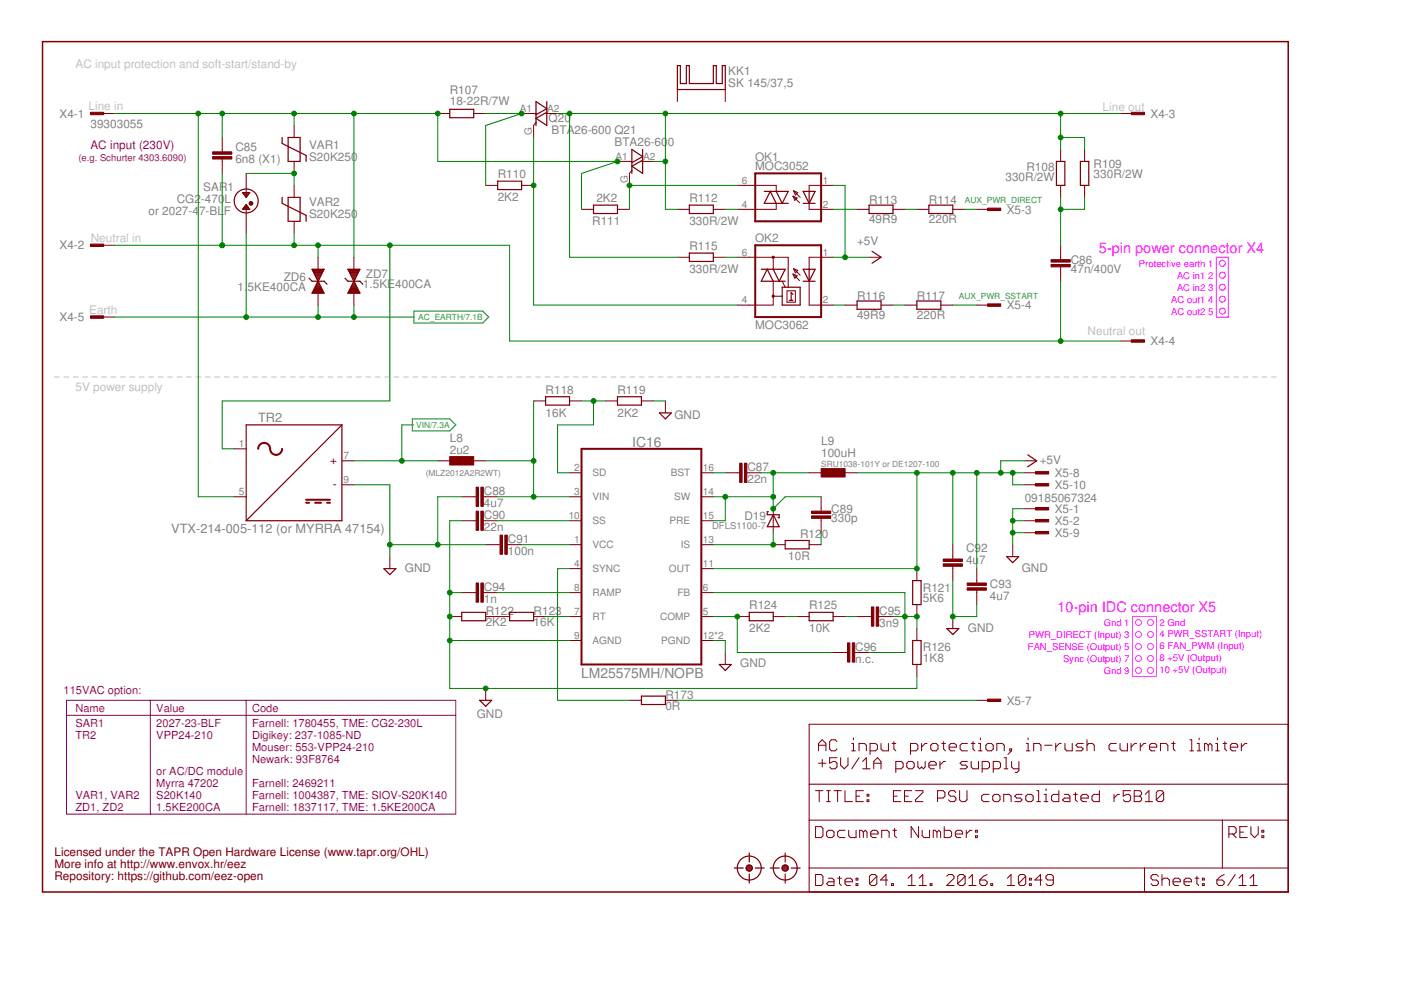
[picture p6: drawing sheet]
<svg xmlns="http://www.w3.org/2000/svg" width="297mm" height="210mm" viewBox="0 0 297 210" stroke-linecap="round" stroke-linejoin="round" font-family="sans-serif">
<g fill="none" stroke="#c0c0c0" stroke-width=".21">
<path d="M11.6 79.9h1M13.5 79.9h1.1M15.6 79.9h1M17.5 79.9h1.1M19.6 79.9h1M21.5 79.9h1.1M23.6 79.9h1M25.5 79.9h1.1M27.6 79.9h1M29.5 79.9h1.1M31.6 79.9h1M33.5 79.9h1.1"/>
<path d="M35.6 79.9h1M37.5 79.9h1.1M39.6 79.9h1M41.6 79.9h1M43.6 79.9h1M45.6 79.9h1M47.6 79.9h1M49.6 79.9h1M51.6 79.9h1M53.6 79.9h1M55.6 79.9h1M57.6 79.9h1"/>
<path d="M59.6 79.9h1M61.6 79.9h1M63.6 79.9h1M65.6 79.9h1M67.6 79.9h1M69.6 79.9h1M71.6 79.9h1M73.6 79.9h1M75.6 79.9h1M77.6 79.9h1M79.6 79.9h1M81.6 79.9h1"/>
<path d="M83.6 79.9h1M85.6 79.9h1M87.6 79.9h1M89.6 79.9h1M91.6 79.9h1M93.6 79.9h1M95.6 79.9h1M97.6 79.9h1M99.6 79.9h1M101.6 79.9h1M103.6 79.9h1M105.6 79.9h1"/>
<path d="M107.6 79.9h1M109.6 79.9h1M111.6 79.9h1M113.6 79.9h1M115.6 79.9h1M117.6 79.9h1M119.6 79.9h1M121.6 79.9h1M123.6 79.9h1M125.6 79.9h1M127.6 79.9h1M129.6 79.9h1"/>
<path d="M131.6 79.9h1M133.6 79.9h1M135.6 79.9h1M137.6 79.9h1M139.6 79.9h1M141.6 79.9h1M143.6 79.9h1M145.6 79.9h1M147.6 79.9h1M149.6 79.9h1M151.6 79.9h1M153.6 79.9h1"/>
<path d="M155.6 79.9h1M157.6 79.9h1M159.6 79.9h1M161.6 79.9h1M163.6 79.9h1M165.6 79.9h1M167.6 79.9h1M169.6 79.9h1M171.6 79.9h1M173.6 79.9h1M175.6 79.9h1M177.6 79.9h1"/>
<path d="M179.6 79.9h1M181.6 79.9h1M183.6 79.9h1M185.6 79.9h1M187.6 79.9h1M189.6 79.9h1M191.6 79.9h1M193.6 79.9h1M195.6 79.9h1M197.6 79.9h1M199.6 79.9h1M201.6 79.9h1"/>
<path d="M203.6 79.9h1M205.6 79.9h1M207.6 79.9h1M209.6 79.9h1M211.6 79.9h1M213.6 79.9h1M215.6 79.9h1M217.6 79.9h1M219.6 79.9h1M221.6 79.9h1M223.6 79.9h1M225.6 79.9h1"/>
<path d="M227.6 79.9h1M229.6 79.9h1M231.6 79.9h1M233.6 79.9h1M235.6 79.9h1M237.6 79.9h1M239.6 79.9h1M241.6 79.9h1M243.6 79.9h1M245.6 79.9h1M247.6 79.9h1M249.6 79.9h1"/>
<path d="M251.6 79.9h1M253.6 79.9h1M255.6 79.9h1M257.6 79.9h1M259.6 79.9h1M261.6 79.9h1M263.6 79.9h1M265.6 79.9h1M267.6 79.9h1M269.6 79.9h1"/>
</g>
<g fill="none" stroke="#800000" stroke-width=".21">
<path d="M143.6 19v2.5M153.8 19v2.5M21.7 24.1h2.6M47.1 29.1v3.1M47.1 33.7v3.1M52.2 36.8v5M62.4 26.6v2.5M62.4 34.2v2.6M62.4 39.3v2.5M92.8 24.1h2.6M100.4 24.1h2.6M103 39.3h2.5"/>
<path d="M110.6 24.1h3M110.6 39.3h2.5M113.6 26l-.5 .6v2.5M115.7 24.1h2.5M130.9 34.2h3.1M134 36.1l-.5 .7v2.5M136 34.2h2.5M156.3 39.3h8.3v1.3M176.6 39.3h-5v1.3M224.9 31.7v2.5M224.9 39.3v2.5M230 31.7v2.5"/>
<path d="M230 39.3v2.5M237.6 24.1h2.5M21.7 52h2.6M52.2 44.4v5.1M62.4 46.9v2.6M67.4 54.5v2.6M75 54.5v2.6M123.3 44.4h2.5M130.9 44.4h2.6M143.6 54.5h2.6M143.6 44.4h2.6M151.2 54.5h2.6"/>
<path d="M151.2 44.4h2.6M156.3 54.5h10.8v6.4M163.9 54.5v2.6M163.9 59.6v5.1h-7.6M164.6 43.1v1.3h-8.3M165.8 59.6l.7 1.3M168.1 41.6l1.4 1.4M168.1 41.6l.9 .4-.5 .5zM168.1 58.1l1.4 1.4M168.1 58.1l.9 .4-.5 .5zM168.3 40.4l.8 .4-.5 .5zM168.3 40.4l1.4 1.4"/>
<path d="M168.3 57l.8 .3-.5 .5zM168.3 57l1.4 1.4M171.6 43.1v1.3h5M171.6 59.6v5.1h5M176.6 54.5h-5v2.6M181.7 44.4h2.6M184.3 54.5h2.5M189.3 44.4h2.6M194.4 44.4h2.5M202 44.4h2.6M207.1 44.4h2.5M224.9 52v3.1"/>
<path d="M224.9 56.6v3M21.7 67.2h2.6M67.4 62.2v2.5M75 62.2v2.5M163.9 62.8h1.9M166.9 61.7h1.7v2.4h-1.7zM179.2 64.7h2.5M186.8 64.7h2.5M191.9 64.7h2.5M199.5 64.7h2.5M207.1 64.7h2.5M237.6 72.3h2.5"/>
<path d="M49.7 95.2h2.5M72.5 97.7h2.5M92.8 97.7h2.6M100.4 97.7h2.6M113.1 85h2.6M120.8 85h2.5M128.4 85h2.5M136 85h2.5M141.1 85v2.5M217.3 97.7h2.5M49.7 105.3h2.5M72.5 102.8h2.5"/>
<path d="M82.7 118v2.6M97.9 110.4h3M97.9 105.3h3M102.5 110.4h3M102.5 105.3h3M103 115.5h3M107.5 115.5h3.1M120.8 100.2h2.5M120.8 115.5h2.5M120.8 110.4h2.5M120.8 105.3h2.5M148.7 100.2h2.5"/>
<path d="M148.7 115.5h2.5M148.7 110.4h2.5M148.7 105.3h2.5M153.8 100.2h3M158.3 100.2h3.1M163.9 115.5h2.6M163.9 107.9v5M171.6 100.2h2.5M171.6 115.5h2.5M174.1 105.3v3.1M174.1 109.9v3M179.2 100.2h2.5"/>
<path d="M202 115.5v3M214.7 115.5v2.5M217.3 100.2h2.5M217.3 110.4h2.5M217.3 107.9h2.5M217.3 112.9h2.5M217.3 102.8h2.5M95.4 130.7h2.5M97.9 125.6h3M102.5 125.6h3M103 130.7h5.1M113.1 130.7h2.6"/>
<path d="M120.8 125.6h2.5M120.8 130.7h2.5M120.8 120.6h2.5M120.8 135.8h2.5M148.7 125.6h2.5M148.7 130.7h2.5M148.7 120.6h2.5M148.7 135.8h2.5M153.8 138.3v2.6M156.3 130.7h2.6M163.9 130.7h2.6M169 130.7h2.6"/>
<path d="M176.6 130.7h2.6M176.6 138.3h3.1M181.2 138.3h3.1M181.7 130.7h3.1M186.3 130.7h3M194.4 120.6v2.5M194.4 128.2v2.5M194.4 133.3v2.5M202 120.1v3M202 130.7v2.6M207.1 120.6v3M207.1 125.1v3.1"/>
<path d="M103 146v2.5M133.5 148.5h2.5M141.1 148.5h2.5M171.6 153.6h101.5v35.5h-101.5zM173.5 159.2v-1.6l.8-.8 .8 .8v1.6M173.5 158h1.6M177.5 157.2l-.4-.4h-.8l-.4 .4v1.6l.4 .4h.8l.4-.4M180.6 159.2h.8M180.6 157.6h.4v1.6M181 156.5v.3M182.1 159.2v-1.6h1.2l.4 .4v1.2M184.5 159.2h1.1l.4-.4v-.8l-.4-.4h-1.1v2.4"/>
<path d="M186.8 157.6v1.2l.4 .4h1.2v-1.6M189.1 157.6h.8M189.5 157.2v1.6l.4 .4M193 159.2h1.2l.4-.4v-.8l-.4-.4h-1.2v2.4M194.4 140.9v2.5M195.4 157.6v1.6M196.6 157.6h-.4l-.8 .8M197.3 158l.4-.4h.8l.4 .4v.8l-.4 .4h-.8l-.4-.4zM199.7 157.6h.7M200.1 157.2v1.6l.3 .4M201.2 158.4h1.6v-.4l-.4-.4h-.8l-.4 .4v.8l.4 .4h.8M205.1 157.6h-1.1l-.4 .4v.8l.4 .4h1.1"/>
<path d="M205.9 157.6h.8M206.3 157.2v1.6l.4 .4M207.1 148.5h2.5M207.5 159.2h.7M207.5 157.6h.4v1.6M207.9 156.5v.3M209 158l.4-.4h.8l.4 .4v.8l-.4 .4h-.8l-.4-.4zM211.3 159.2v-1.6h1.2l.4 .4v1.2M214.1 158.8h.4v.4h-.4zM214.5 159.2l-.8 .8M217.6 159.2h.8M217.6 157.6h.4v1.6"/>
<path d="M218 156.5v.3M219.2 159.2v-1.6h1.1l.4 .4v1.2M221.5 158h1.6M223.8 157.6v1.6M225 157.6h-.4l-.8 .8M225.8 157.6v1.2l.4 .4h1.1v-1.6M229.7 157.6h-1.2l-.4 .4 .4 .4h.8l.4 .4-.4 .4h-1.2M230.5 158l.3-.4h.8l.4 .4v1.2M230.5 156.8v2.4M236.7 157.6h-1.2l-.4 .4v.8l.4 .4h1.2M237.5 157.6v1.2l.4 .4h1.1v-1.6M239.8 157.6v1.6"/>
<path d="M241 157.6h-.4l-.8 .8M241.8 157.6v1.6M242.9 157.6h-.4l-.7 .8M243.7 158.4h1.6v-.4l-.4-.4h-.8l-.4 .4v.8l.4 .4h.8M246 159.2v-1.6h1.2l.4 .4v1.2M248.4 157.6h.8M248.8 157.2v1.6l.4 .4M252.3 156.8h.4v2.4M252.3 159.2h.8M253.8 159.2h.8M253.8 157.6h.4v1.6M254.2 156.5v.3"/>
<path d="M256.2 158l-.4-.4h-.4v1.6M256.2 158v1.2M256.2 158l.4-.4 .4 .4v1.2M257.7 159.2h.8M257.7 157.6h.4v1.6M258.1 156.5v.3M259.3 157.6h.8M259.7 157.2v1.6l.4 .4M260.9 158.4h1.5v-.4l-.4-.4h-.8l-.3 .4v.8l.3 .4h.8M263.2 157.6v1.6M264.4 157.6h-.4l-.8 .8M171.6 173.9h101.5"/>
<path d="M171.6 166.3h101.5M172.9 175.3h1.2l.4 .3v1.6l-.4 .4h-1.2zM172.9 167.6h1.6M173.5 161.8h1.6M173.7 167.6v2.4M174.3 161v1.6M175.3 176.4l.3-.4h.8l.4 .4v.8l-.4 .4h-.8l-.3-.4zM175.3 167.6h.7M175.3 170h.7M175.6 167.6v2.4M176.8 167.6h1.6M177.5 160.7h-1.6v1.1l.8-.4h.4l.4 .4v.8l-.4 .4h-.8l-.4-.4"/>
<path d="M177.6 167.6v2.4M178.2 160.7v1.5l.8 .8 .8-.8v-1.5M179.2 167.6v2.4h1.5M179.2 176h-1.2l-.4 .4v.8l.4 .4h1.2M179.9 176v1.2l.4 .4h1.2v-1.6M181.5 168.8h.8M182.1 160.7l-1.5 2.3M182.9 161.4l.8-.7v2.3M182.9 163h1.6M183 167.6h-1.5v2.4h1.5M183 176.4l-.3-.4h-.4v1.6M183 176.4l.5-.4 .3 .4v1.2"/>
<path d="M183 176.4v1.2M183.8 169.6h.4v.4h-.4zM183.8 168.4h.4v.4h-.4zM184.6 176.8h1.6v-.4l-.4-.4h-.8l-.4 .4v.8l.4 .4h.8M185.3 163v-1.6l.7-.7 .8 .7v1.6M185.3 161.8h1.5M186.9 177.6v-1.6h1.2l.4 .4v1.2M189.3 176h.8M189.4 168.8h.8M189.7 175.6v1.6l.4 .4M189.9 163h1.2l.4-.4v-.8l-.4-.4h-1.2v2.4M191 167.6h-1.6v2.4h1.6"/>
<path d="M191.8 168.8h.8M192.3 161.8l.4-.4h.7l.4 .4v.8l-.4 .4h-.7l-.4-.4zM193.3 167.6h-1.5v2.4h1.5M194.1 167.6h1.6v.4l-1.6 1.6v.4h1.6M194.6 161.4v1.2l.4 .4 .4-.4 .4 .4 .4-.4v-1.2M194.8 175.3v2.3l-1.6-2.3v2.3M195.5 176v1.2l.4 .4h1.2v-1.6M196.9 162.2h1.6v-.4l-.4-.4h-.8l-.4 .4v.8l.4 .4h.8M198.6 176.4l-.4-.4h-.3v1.6M198.6 176.4v1.2M198.6 176.4l.4-.4 .4 .4v1.2M198.8 169.2h1.1l.4-.4v-.8l-.4-.4h-1.1v2.4"/>
<path d="M199.3 161.4v1.6M200.2 175.3v2.3h1.2l.4-.4v-.8l-.4-.4h-1.2M200.4 161.4h-.3l-.8 .8M202.5 176.8h1.6v-.4l-.4-.4h-.8l-.4 .4v.8l.4 .4h.8M202.7 168l-.4-.4h-.8l-.4 .4v.4l.4 .4h.8l.4 .4v.4l-.4 .4h-.8l-.4-.4M203.5 167.6v2l.4 .4h.7l.4-.4v-2M204.9 176v1.6M205.1 161.4h-1.1l-.4 .4 .4 .4h.7l.4 .4-.4 .4h-1.1M205.9 161.4v1.2l.4 .4h1.2v-1.6M206.1 176h-.4l-.8 .8M206.8 177.2h.4v.4h-.4zM206.8 176h.4v.4h-.4z"/>
<path d="M208.2 163h1.2l.4-.4v-.8l-.4-.4h-1.2v2.4M209.7 168.4h-1.2l-.4 .4v.8l.4 .4h1.2M210.5 168.8l.4-.4h.7l.4 .4v.8l-.4 .4h-.7l-.4-.4zM210.6 163h1.2l.3-.4v-.8l-.3-.4h-1.2v2.4M212.8 170v-1.6h1.2l.4 .4v1.2M212.9 160.7h.4v2.3M212.9 163h.8M214.5 161.4v1.2l.4 .4h1.1M216 161.4v2l-.4 .4h-.3M216.7 168.4h-1.2l-.3 .4 .3 .4h.8l.4 .4-.4 .4h-1.1M217.5 168.8l.4-.4h.8l.4 .4v.8l-.4 .4h-.8l-.4-.4zM219.8 167.6h.4v2.4"/>
<path d="M219.8 170h.8M221.4 170h.8M221.4 168.4h.4v1.6M221.8 167.3v.3M224.5 167.6v2.4h-1.2l-.4-.4v-.8l.4-.4h1.2M225.7 168.4h.8l.3 .4v1.2h-1.1l-.4-.4 .4-.4h1.1M227.6 168.4h.8M228 168v1.6l.4 .4M229.2 169.2h1.5v-.4l-.3-.4h-.8l-.4 .4v.8l.4 .4h.8M233.1 167.6v2.4h-1.2l-.4-.4v-.8l.4-.4h1.2M236.2 168.4v1.6M237.4 168.4h-.4l-.8 .8"/>
<path d="M239.7 167.6h-1.6v1.2l.8-.4h.4l.4 .4v.8l-.4 .4h-.8l-.4-.4M240.5 167.6h1.2l.3 .4v.4l-.3 .4 .3 .4v.4l-.3 .4h-1.2zM240.5 168.8h1.2M242.8 170h1.6M242.8 168.4l.8-.8v2.4M246.7 168l-.4-.4h-.7l-.4 .4v1.6M246.7 168v1.6l-.4 .4h-.7l-.4-.4M246.7 168l-1.5 1.6M259.2 173.9v10.1M260.5 176.8h1.2l.4-.4v-.8l-.4-.3h-1.2v2.3M261.3 176.8l.8 .8M262.9 176.4h.8"/>
<path d="M264.4 175.3h-1.5v2.3h1.5M265.2 175.3v1.5l.8 .8 .8-.8v-1.5M267.5 177.2h.4v.4h-.4zM267.5 176h.4v.4h-.4zM171.6 184h101.5M172.9 185.4h1.2l.4 .4v1.6l-.4 .3h-1.2zM175.6 186.2h.8l.4 .4v1.1h-1.2l-.3-.3 .3-.4h1.2M177.6 186.2h.8M178 185.8v1.6l.4 .3M179.2 187h1.5v-.4l-.4-.4h-.8l-.3 .4v.8l.3 .3h.8M181.5 187.4h.4v.3h-.4zM181.5 186.2h.4v.4h-.4z"/>
<path d="M185.9 185.8v1.6l-.4 .3h-.8l-.4-.3M185.9 185.8l-.4-.4h-.8l-.4 .4v1.6M185.9 185.8l-1.6 1.6M188.2 186.6h-1.5l1.2-1.2v2.3M189 187.4h.4v.3h-.4zM192.5 187.7h1.6M192.5 186.2l.8-.8v2.3M194.9 187.7h1.5M194.9 186.2l.7-.8v2.3M197.2 187.4h.4v.3h-.4zM200.7 185.8l.4-.4h.8l.4 .4v.4l-1.6 1.5h1.6M204.6 185.8v1.6l-.4 .3h-.7l-.4-.3"/>
<path d="M204.6 185.8l-.4-.4h-.7l-.4 .4v1.6M204.6 185.8l-1.5 1.6M205.4 187.7h1.5M205.4 186.2l.8-.8v2.3M207.7 186.6h1.2l.4 .4v.4l-.4 .3h-.8l-.4-.3zM209.3 185.4l-.8 .4-.8 .8M210.1 187.4h.4v.3h-.4zM213.6 187.7h1.5M213.6 186.2l.8-.8v2.3M217.5 185.8l-.4-.4h-.8l-.4 .4v1.6M217.5 185.8v1.6l-.4 .3h-.8l-.4-.3M217.5 185.8l-1.6 1.6"/>
<path d="M218.2 187.4h.5v.3h-.5zM218.2 186.2h.5v.4h-.5zM221 186.6h-1.6l1.2-1.2v2.3M223.3 186.6h-1.2l-.3-.4v-.4l.3-.4h.8l.4 .4v1.6l-.4 .3h-.8l-.3-.3M242.7 184v5.1M245.6 185.8l-.4-.4h-.8l-.4 .4v.4l.4 .4h.8l.4 .4v.4l-.4 .3h-.8l-.4-.3M246.4 186.6l.4-.4h.7l.4 .4v1.1M246.4 185.4v2.3M248.7 187h1.6v-.4l-.4-.4h-.8l-.4 .4v.8l.4 .3h.8M251 187h1.6v-.4l-.4-.4h-.8l-.4 .4v.8l.4 .3h.8M253.4 186.2h.8M253.8 185.8v1.6l.4 .3"/>
<path d="M254.9 187.4h.4v.3h-.4zM254.9 186.2h.4v.4h-.4zM258 186.6h1.2l.3 .4v.4l-.3 .3h-.8l-.4-.3zM259.5 185.4l-.7 .4-.8 .8M261.9 185.4l-1.6 2.3M262.7 187.7h1.5M262.7 186.2l.8-.8v2.3M265 187.7h1.6M265 186.2l.8-.8v2.3"/>
</g>
<path d="M9 8.8h264.1v180.3h-264.1z" fill="none" stroke="#800000" stroke-width=".32"/>
<g fill="#800000" stroke="#800000" stroke-width=".21">
<path d="M102 123.6h.5v4.1h-.5z"/>
<path d="M100.9 123.6h.6v4.1h-.6z"/>
<path d="M184.8 128.7h.5v4.1h-.5z"/>
<path d="M185.8 128.7h.5v4.1h-.5z"/>
<path d="M156.8 98.2h.5v4.1h-.5z"/>
<path d="M157.8 98.2h.5v4.1h-.5z"/>
<path d="M107 113.5h.5v4h-.5z"/>
<path d="M106 113.5h.5v4h-.5z"/>
<path d="M100.9 108.4h.6v4h-.6z"/>
<path d="M102 108.4h.5v4h-.5z"/>
<path d="M100.9 103.3h.6v4.1h-.6z"/>
<path d="M102 103.3h.5v4.1h-.5z"/>
<path d="M174.1 99.4h5.1v1.7h-5.1z"/>
<path d="M205.1 124.6h4v.5h-4z"/>
<path d="M205.1 123.6h4v.5h-4z"/>
<path d="M200 119.5h4v.6h-4z"/>
<path d="M200 118.5h4v.5h-4z"/>
<path d="M179.7 136.3h.5v4.1h-.5z"/>
<path d="M180.7 136.3h.5v4.1h-.5z"/>
<path d="M172.1 109.4h4v.5h-4z"/>
<path d="M172.1 108.4h4v.5h-4z"/>
<path d="M95.4 96.8h5v1.8h-5z"/>
<path d="M222.8 55.1h4.1v.5h-4.1z"/>
<path d="M222.8 56.1h4.1v.5h-4.1z"/>
<path d="M219.5 107.6h2.8v.5h-2.8z"/>
<path d="M219.5 110.2h2.8v.5h-2.8z"/>
<path d="M45.1 33.2h4v.5h-4z"/>
<path d="M45.1 32.2h4v.5h-4z"/>
<path d="M209.4 148.2h2.8v.5h-2.8z"/>
<path d="M219.5 100h2.8v.5h-2.8z"/>
<path d="M219.5 112.7h2.8v.5h-2.8z"/>
<path d="M219.5 102.5h2.8v.5h-2.8z"/>
<path d="M209.4 64.4h2.8v.5h-2.8z"/>
<path d="M209.4 44.1h2.8v.5h-2.8z"/>
<path d="M19.2 23.8h2.8v.5h-2.8z"/>
<path d="M19.2 51.8h2.8v.5h-2.8z"/>
<path d="M239.9 23.8h2.8v.5h-2.8z"/>
<path d="M239.9 72.1h2.8v.5h-2.8z"/>
<path d="M19.2 67h2.8v.5h-2.8z"/>
</g>
<g fill="none" stroke="#800000" stroke-width=".25">
<path d="M143.6 13.9h.7v3.8h1.2v-3.8h.7v3.8h5v-3.8h.7v3.8h1.2v-3.8h.7v5.1h-10.2zM59.8 29.1v1.3l5.1 2.6v1.2M61.1 29.1h2.5v5.1h-2.5zM95.4 23.2h5v1.8h-5zM105.5 38.4h5.1v1.8h-5.1zM113.6 24.3l2.3-1.2-2.3-1.6v5.1M115.9 21.5v5.1l-2.3-1.5 2.3-1.3M134 34.5l2.2-1.3-2.2-1.5v5.1M136.2 31.7v5.1l-2.2-1.6 2.2-1.2M224 34.2h1.8v5.1h-1.8zM229.1 34.2h1.7v5.1h-1.7zM51.4 40.8h1.6l-.8 1z"/>
<path d="M51.5 40.9h1.4M51.5 44.3h1.4M51.7 41.1h1M51.7 44h1M51.8 41.4h.7M51.9 43.8h.6M52 41.6h.4M52 43.6h.4M52.2 41.8h.1M52.2 43.4l.8 1h-1.6zM52.2 43.4h.1M59.8 41.8v1.3l5.1 2.6v1.2"/>
<path d="M61.1 41.8h2.5v5.1h-2.5zM65.5 59l.7 .6h2.5l.6 .7M66.2 57.1h2.5l-2.5 5.1h2.5zM66.2 57.1h2.5M66.3 57.4h2.3M66.4 57.6h2M66.5 57.8h1.8M66.6 58h1.6M66.7 58.3h1.4M66.9 58.5h1.1M67 58.7h.9M67.1 58.9h.7"/>
<path d="M67.2 59.1h.5M67.3 59.4h.2M67.3 59.8h.2M67.4 59.6h.1M73.1 59l.7 .6h2.5l.6 .7M73.8 57.1l2.5 5.1h-2.5l2.5-5.1zM73.8 57.1h2.5M73.9 57.4h2.3M74 57.6h2.1M74.1 57.8h1.8M74.3 58h1.5M74.4 58.3h1.3"/>
<path d="M74.5 58.5h1.1M74.6 58.7h.9M74.7 58.9h.7M74.8 59.1h.5M74.9 59.4h.3M75 59.8h.1M75 59.6h.1M125.8 43.5h5.1v1.8h-5.1zM146.2 53.7h5v1.7h-5zM146.2 43.5h5v1.8h-5zM161.4 57.1h5.1l-1.3 2.5-1.3-2.5M162 40.6h5.1l-1.3 2.5-1.2-2.5"/>
<path d="M163.9 59.6l-1.2-2.5-1.3 2.5h5.1M164.6 43.1l-1.3-2.5-1.3 2.5h5.1M170.3 59.6h2.5M170.3 57.1h2.5l-1.2 2.5zM170.3 40.6h2.5l-1.2 2.5zM170.3 43.1h2.5M171.6 40.6v2.5M171.6 57.1v2.5M184.3 43.5h5v1.8h-5zM184.9 53.3l1.9 1.2-1.9 1.3M196.9 43.5h5.1v1.8h-5.1zM66.2 62h2.4"/>
<path d="M66.3 61.8h2.2M66.4 61.6h2M66.5 61.4h1.8M66.7 61.2h1.5M66.8 60.9h1.3M66.9 60.7h1.1M67 60.5h.9M67.1 60.3h.7M67.2 60h.4M73.8 62h2.5M74 61.8h2.1M74.1 61.6h1.9"/>
<path d="M74.2 61.4h1.7M74.3 61.2h1.5M74.4 60.9h1.3M74.5 60.7h1.1M74.6 60.5h.9M74.7 60.3h.7M74.8 60h.4M165.8 60.9h3.9v3.8h-3.9zM167.4 63.7h.7M168.1 62.4l-.4-.4v1.7M181.7 63.8h5.1v1.8h-5.1zM194.4 63.8h5.1v1.8h-5.1z"/>
<path d="M72.5 90.1h-20.3v20.3M72.5 90.1v20.3h-20.3M72.5 90.1l-20.3 20.3M115.7 84.1h5.1v1.8h-5.1zM130.9 84.1h5.1v1.8h-5.1zM139.8 87.5h2.5l-1.2 1.3zM217.9 96.4l1.9 1.3-1.9 1.3M162.9 108.5h-.2v.6h2.5v.7h-.2M163.9 109.1l1.3 2.6h-2.5zM166.5 114.6h5.1v1.8h-5.1zM213.4 118h2.6l-1.3 1.3zM81.4 120.6h2.5l-1.2 1.2z"/>
<path d="M97.9 129.8h5.1v1.8h-5.1zM108.1 129.8h5v1.8h-5zM158.9 129.8h5v1.8h-5zM171.6 129.8h5v1.8h-5zM193.5 123.1h1.8v5.1h-1.8zM193.5 135.8h1.8v5.1h-1.8zM200.7 133.3h2.6l-1.3 1.2zM101.7 148.5h2.5l-1.2 1.3zM136 147.6h5.1v1.8h-5.1zM152.5 140.9h2.5l-1.2 1.3zM155.7 184h1.9M158.2 184h1.3"/>
<path d="M158.2 184.2h1.2M158.3 183.8h1.1M158.4 184.5h.9M158.4 183.6h.9M158.9 180.9v1.9M158.9 185.3v1.9M160.1 184h1.9M163.3 184h1.9M165.8 184h1.3M165.9 184.2h1.2M165.9 183.8h1.1M166 184.5h.9"/>
<path d="M166.1 183.6h.8M166.5 180.9v1.9M166.5 185.3v1.9M167.7 184h2"/>
<circle cx="52.2" cy="42.6" r="2.54"/>
<circle cx="158.8" cy="184" r=".64"/>
<circle cx="158.9" cy="184" r="2.54"/>
<circle cx="166.5" cy="184" r=".64"/>
<circle cx="166.5" cy="184" r="2.54"/>
</g>
<g fill="none" stroke="#800000" stroke-width=".42">
<path d="M160.1 36.8h14v10.1h-14zM160.1 52h14v15.2h-14zM54.7 95.2a1.29 1.29 0 0 1 1.5-1.3 1.29 1.29 0 0 1 1.1 1.5 1.28 1.28 0 0 0 1.4 1 1.28 1.28 0 0 0 1.1-1.2M123.3 95.2h25.4v45.7h-25.4zM64.9 106h5.1M64.9 106.6h.6M66.8 106.6h1.3M69.3 106.6h.7"/>
<circle cx="163.9" cy="54.5" r=".13"/>
<circle cx="163.9" cy="62.8" r=".13"/>
</g>
<circle cx="53.2" cy="43.1" r=".25" fill="none" stroke="#800000" stroke-width=".51"/>
<g fill="none" stroke="#008000" stroke-width=".21">
<path d="M24.3 24.1h68.5v10.1h38.1l-7.6 2.6v7.6M42 24.1v81.2h7.7M47.1 24.1v5M47.1 36.8v15.2M52.2 36.8h10.2v2.5M62.4 24.1v2.5M75 24.1v30.4M103 24.1h7.6l-7.6 2.5v12.7M113.1 29.1v35.6h43.2M118.2 24.1h119.4M120.8 24.1v30.4h22.8M138.5 34.2h2.6"/>
<path d="M141.1 24.1v20.3h2.5M156.3 39.3h-22.8v5.1M176.6 39.3h2.6v15.2M224.9 24.1v7.6M224.9 29.1h5.1v2.6M24.3 52h83.8v20.3h129.5M52.2 49.5v17.7M62.4 49.5v2.5M67.4 52v2.5M82.7 52v33h-35.6v10.2h2.6M153.8 54.5h2.5M153.8 44.4h2.5"/>
<path d="M176.6 54.5h7.7M176.6 44.4h5.1M191.9 44.4h2.5M204.6 44.4h2.5M224.9 41.8v10.2M224.9 59.6v12.7M230 41.8v2.6h-5.1M24.3 67.2h63.4M67.4 64.7v2.5M75 64.7v2.5M176.6 64.7h2.6M189.3 64.7h2.6"/>
<path d="M202 64.7h5.1M75 97.7h17.8M87.7 90.1h-2.5v7.6M103 97.7h10.1M113.1 85v20.3M123.3 85h5.1M125.8 85v5.1h-7.6v10.1h2.6M138.5 85h2.6M217.3 97.7h-5.1v2.5M75 102.8h7.7v15.2M82.7 115.5h20.3M97.9 110.4h-2.5v35.6h99v-2.6"/>
<path d="M97.9 105.3h-5.1v10.2M105.5 105.3h15.3M105.5 110.4h15.3M110.6 115.5h10.2M151.2 105.3h12.7M151.2 100.2h2.6M153.8 105.3v5.1h-2.6M161.4 100.2h10.2M163.9 100.2v7.7l2.6-2.6h7.6M163.9 112.9v2.6h-12.7M174.1 112.9v2.6M181.7 100.2h35.6"/>
<path d="M194.4 100.2v20.4h-43.2M202 100.2v15.3M207.1 100.2v20.4M214.7 110.4h2.6M214.7 100.2v2.6h2.6M214.7 112.9h2.6M217.3 107.9h-2.6v7.6M95.4 125.6h2.5M95.4 135.8h25.4M105.5 125.6h15.3M115.7 130.7h5.1M120.8 120.6h-2.6v27.9h15.3"/>
<path d="M151.2 130.7h5.1v7.6h20.3M151.2 125.6h40.7v12.7h-7.6M151.2 135.8h2.6v2.5M166.5 130.7h2.5M179.2 130.7h2.5M189.3 130.7h5.1v2.6M202 123.1v7.6h5.1v-2.5M143.6 148.5h63.5"/>
</g>
<g fill="#008000" stroke="#008000" stroke-width=".21">
<circle cx="194.4" cy="130.7" r=".51"/>
<circle cx="191.9" cy="130.7" r=".51"/>
<circle cx="113.1" cy="105.3" r=".51"/>
<circle cx="113.1" cy="97.7" r=".51"/>
<circle cx="153.8" cy="105.3" r=".51"/>
<circle cx="163.9" cy="105.3" r=".51"/>
<circle cx="163.9" cy="100.2" r=".51"/>
<circle cx="163.9" cy="107.9" r=".51"/>
<circle cx="163.9" cy="115.5" r=".51"/>
<circle cx="156.3" cy="130.7" r=".51"/>
<circle cx="85.2" cy="97.7" r=".51"/>
<circle cx="125.8" cy="85" r=".51"/>
<circle cx="202" cy="130.7" r=".51"/>
<circle cx="92.8" cy="115.5" r=".51"/>
<circle cx="82.7" cy="115.5" r=".51"/>
<circle cx="214.7" cy="112.9" r=".51"/>
<circle cx="214.7" cy="110.4" r=".51"/>
<circle cx="95.4" cy="125.6" r=".51"/>
<circle cx="95.4" cy="135.8" r=".51"/>
<circle cx="95.4" cy="130.7" r=".51"/>
<circle cx="103" cy="146" r=".51"/>
<circle cx="62.4" cy="36.8" r=".51"/>
<circle cx="67.4" cy="67.2" r=".51"/>
<circle cx="52.2" cy="67.2" r=".51"/>
<circle cx="75" cy="67.2" r=".51"/>
<circle cx="133.5" cy="39.3" r=".51"/>
<circle cx="113.1" cy="39.3" r=".51"/>
<circle cx="194.4" cy="120.6" r=".51"/>
<circle cx="194.4" cy="100.2" r=".51"/>
<circle cx="202" cy="100.2" r=".51"/>
<circle cx="207.1" cy="100.2" r=".51"/>
<circle cx="212.2" cy="100.2" r=".51"/>
<circle cx="214.7" cy="100.2" r=".51"/>
<circle cx="179.2" cy="54.5" r=".51"/>
<circle cx="224.9" cy="24.1" r=".51"/>
<circle cx="224.9" cy="29.1" r=".51"/>
<circle cx="120.8" cy="24.1" r=".51"/>
<circle cx="141.1" cy="24.1" r=".51"/>
<circle cx="141.1" cy="34.2" r=".51"/>
<circle cx="224.9" cy="44.4" r=".51"/>
<circle cx="62.4" cy="24.1" r=".51"/>
<circle cx="75" cy="24.1" r=".51"/>
<circle cx="47.1" cy="24.1" r=".51"/>
<circle cx="42" cy="24.1" r=".51"/>
<circle cx="92.8" cy="24.1" r=".51"/>
<circle cx="130.9" cy="34.2" r=".51"/>
<circle cx="62.4" cy="52" r=".51"/>
<circle cx="67.4" cy="52" r=".51"/>
<circle cx="47.1" cy="52" r=".51"/>
<circle cx="224.9" cy="72.3" r=".51"/>
<circle cx="82.7" cy="52" r=".51"/>
<circle cx="110.6" cy="24.1" r=".51"/>
</g>
<g fill="none" stroke="#f0f" stroke-width=".21">
<path d="M257.9 54.5h2.5v12.7h-2.5zM240.1 130.7h5.1v12.7h-5.1z"/>
<circle cx="259.2" cy="58.4" r=".64"/>
<circle cx="259.2" cy="55.8" r=".64"/>
<circle cx="259.2" cy="63.4" r=".64"/>
<circle cx="259.2" cy="66" r=".64"/>
<circle cx="259.2" cy="60.9" r=".64"/>
<circle cx="241.4" cy="139.6" r=".64"/>
<circle cx="241.4" cy="137.1" r=".64"/>
<circle cx="241.4" cy="132" r=".64"/>
<circle cx="241.4" cy="134.5" r=".64"/>
<circle cx="243.9" cy="139.6" r=".64"/>
<circle cx="243.9" cy="132" r=".64"/>
<circle cx="243.9" cy="134.5" r=".64"/>
<circle cx="243.9" cy="137.1" r=".64"/>
<circle cx="241.4" cy="142.2" r=".64"/>
<circle cx="243.9" cy="142.2" r=".64"/>
</g>
<path d="M87.8 66h14.5l1.3 1.2-1.3 1.3h-14.5zM87.4 88.8h8l1.2 1.3-1.2 1.3h-8z" fill="none" stroke="#008080" stroke-width=".25"/>
<path d="M14.1 148.5h82.5v24.1h-82.5zM14.1 151.7h82.5M31.9 148.5v24.1M52.2 148.5v24.1" fill="none" stroke="#800080" stroke-width=".21"/>
<g font-size="3.1" fill="#f0f">
<text x="233" y="53.5">5-pin power connector X4</text>
<text x="224.2" y="129.7">10-pin IDC connector X5</text>
</g>
<g font-size="2.9" fill="#808080">
<text x="134" y="94.8">IC16</text>
<text x="123.2" y="143.8">LM25575MH/NOPB</text>
</g>
<g font-size="2.7" fill="#808080">
<text x="54.7" y="89.5">TR2</text>
<text x="36.3" y="112.9">VTX-214-005-112 (or MYRRA 47154)</text>
</g>
<g font-size="2.5" fill="#c0c0c0">
<text x="16" y="14.4">AC input protection and soft-start/stand-by</text>
<text x="18.8" y="23.3">Line in</text>
<text x="233.8" y="23.4">Line out</text>
<text x="19.3" y="51.2">Neutral in</text>
<text x="18.9" y="66.5">Earth</text>
<text x="230.6" y="71">Neutral out</text>
<text x="16" y="83">5V power supply</text>
</g>
<g font-size="2.5" fill="#808080">
<text x="154.4" y="15.8">KK1</text>
<text x="95.4" y="22.3">18-22R/7W</text>
<text x="95.4" y="20">R107</text>
<text x="154.4" y="18.4">SK 145/37,5</text>
<text x="12.6" y="25">X4-1</text>
<text x="19.2" y="27.1">39303055</text>
<text x="116.3" y="26">Q20</text>
<text x="116.9" y="28.4">BTA26-600 Q21</text>
<text x="243.9" y="25">X4-3</text>
<text x="49.9" y="34.5">6n8 (X1)</text>
<text x="49.9" y="31.9">C85</text>
<text x="65.5" y="34.2">S20K250</text>
<text x="65.5" y="31.7">VAR1</text>
<text x="130.3" y="31">BTA26-60</text>
<text x="141.6" y="31">0</text>
<text x="160.1" y="34.1">OK1</text>
<text x="231.9" y="35.6">R109</text>
<text x="43.1" y="40.4">SAR1</text>
<text x="105.5" y="37.8">R110</text>
<text x="160.1" y="36.1">MOC3052</text>
<text x="213.2" y="38.4">330R/2W</text>
<text x="217.6" y="36.2">R108</text>
<text x="231.9" y="37.8">330R/2W</text>
<text x="31.5" y="45.5">or 2027-4</text>
<text x="37.5" y="43">CG2</text>
<text x="42.2" y="45.5">7-BL</text>
<text x="42.6" y="43">-470</text>
<text x="47.5" y="45.5">F</text>
<text x="47.6" y="43">L</text>
<text x="65.5" y="46.3">S20K250</text>
<text x="65.5" y="43.7">VAR2</text>
<text x="105.5" y="42.6">2K2</text>
<text x="125.6" y="47.7">R111</text>
<text x="126.4" y="42.9">2K2</text>
<text x="146.2" y="47.7">330R/2W</text>
<text x="146.2" y="42.9">R112</text>
<text x="184.2" y="47.3">49R9</text>
<text x="184.2" y="43.2">R113</text>
<text x="196.9" y="47.3">220R</text>
<text x="196.9" y="43.2">R114</text>
<text x="213.5" y="45.3">X5-3</text>
<text x="12.6" y="52.9">X4-2</text>
<text x="146.2" y="53">R115</text>
<text x="160.1" y="51.2">OK2</text>
<text x="181.7" y="52">+5V</text>
<text x="60.2" y="59.5">ZD6</text>
<text x="77.6" y="59">ZD7</text>
<text x="146.2" y="57.8">330R/2W</text>
<text x="227" y="58">47n/400V</text>
<text x="227" y="56.1">C86</text>
<text x="50.4" y="61.8">1.</text>
<text x="52.5" y="61.8">5KE400CA</text>
<text x="77" y="61.1">1.5KE400CA</text>
<text x="181.7" y="63.5">R116</text>
<text x="194.4" y="63.5">R117</text>
<text x="213.5" y="65.6">X5-4</text>
<text x="12.6" y="68.1">X4-5</text>
<text x="160.1" y="69.7">MOC3062</text>
<text x="181.7" y="67.6">49R9</text>
<text x="194.4" y="67.6">220R</text>
<text x="243.9" y="73.2">X4-4</text>
<text x="115.7" y="83.5">R118</text>
<text x="130.9" y="83.5">R119</text>
<text x="115.7" y="88.3">16K</text>
<text x="130.9" y="88.3">2K2</text>
<text x="143" y="88.8">GND</text>
<text x="95.4" y="93.8">L8</text>
<text x="174.1" y="94.4">L9</text>
<text x="95.4" y="96.2">2u2</text>
<text x="158.5" y="99.9">C87</text>
<text x="174.1" y="96.8">100uH</text>
<text x="220.4" y="98.3">+5V</text>
<text x="223.6" y="101.1">X5-8</text>
<text x="102.6" y="107.5">4u7</text>
<text x="102.6" y="104.9">C88</text>
<text x="158.5" y="102.4">22n</text>
<text x="217.3" y="106.5">09185067324</text>
<text x="223.6" y="103.7">X5-10</text>
<text x="102.6" y="112.6">22n</text>
<text x="102.6" y="110">C90</text>
<text x="157.8" y="110.3">D19</text>
<text x="169.6" y="114">R12</text>
<text x="174.2" y="114">0</text>
<text x="176.2" y="110.7">330p</text>
<text x="176.2" y="108.8">C89</text>
<text x="223.6" y="108.8">X5-1</text>
<text x="223.6" y="111.3">X5-2</text>
<text x="223.6" y="113.8">X5-9</text>
<text x="107.7" y="117.6">100n</text>
<text x="107.7" y="115.1">C91</text>
<text x="167.1" y="118.8">10R</text>
<text x="204.8" y="119.5">4u</text>
<text x="204.8" y="117">C92</text>
<text x="207.6" y="119.5">7</text>
<text x="85.8" y="121.2">GND</text>
<text x="102.6" y="125.3">C94</text>
<text x="195.7" y="125.4">R121</text>
<text x="209.9" y="124.6">C93</text>
<text x="216.6" y="121.2">GND</text>
<text x="102.6" y="127.8">1n</text>
<text x="103" y="130.5">R122</text>
<text x="113.1" y="130.5">R123</text>
<text x="158.9" y="129.2">R124</text>
<text x="171.5" y="129.2">R125</text>
<text x="186.4" y="130.3">C95</text>
<text x="195.7" y="127.7">5K6</text>
<text x="209.9" y="127.2">4u7</text>
<text x="103" y="132.8">2K2</text>
<text x="113.1" y="132.8">16K</text>
<text x="158.9" y="134">2K2</text>
<text x="171.5" y="134">10K</text>
<text x="181.3" y="138">C96</text>
<text x="186.4" y="132.9">3n9</text>
<text x="205.2" y="133.9">GND</text>
<text x="156.9" y="141.5">GND</text>
<text x="181.3" y="140.5">n.c.</text>
<text x="195.7" y="140.4">1K8</text>
<text x="195.7" y="138.1">R126</text>
<text x="141.1" y="148.3">R173</text>
<text x="213.5" y="149.4">X5-7</text>
<text x="101.1" y="152.2">GND</text>
<text x="141.1" y="150.5">0R</text>
</g>
<text font-size="2.5" fill="#800080" x="19.2" y="31.7">AC input (230V)</text>
<g font-size="2.5" fill="#800000">
<text x="70" y="98.3">+</text>
<text x="70.6" y="103.4">-</text>
<text x="11.6" y="181.5">Licensed under the TAPR Open Hardware License (www.tapr.org/OHL)</text>
<text x="11.6" y="184">More info at http://www.envox.hr/eez</text>
<text x="11.6" y="186.6">Repository: https://github.com/eez-open</text>
</g>
<g font-size="2.3" fill="#800080">
<text x="13.5" y="147.2">115VAC option:</text>
<text x="16" y="154.2">SAR1</text>
<text x="16" y="151">Name</text>
<text x="33.1" y="151">Value</text>
<text x="33.1" y="154.2">2027-23-BLF</text>
<text x="53.5" y="151">Code</text>
<text x="53.5" y="154.2">Farnell: 1780455, TME: CG2-230L</text>
<text x="16" y="156.7">TR2</text>
<text x="33.1" y="156.7">VPP24-210</text>
<text x="53.5" y="156.7">Digikey: 237-1085-ND</text>
<text x="53.5" y="159.3">Mouser: 553-VPP24-210</text>
<text x="53.5" y="161.8">Newark: 93F8764</text>
<text x="33.1" y="164.4">or AC/DC module</text>
<text x="33.1" y="166.9">Myrra 47202</text>
<text x="53.5" y="166.9">Farnell: 2469211</text>
<text x="16" y="169.4">VAR1, VAR2</text>
<text x="16" y="172">ZD1, ZD2</text>
<text x="33.1" y="169.4">S20K140</text>
<text x="33.1" y="172">1.5KE200CA</text>
<text x="53.5" y="169.4">Farnell: 1004387, TME: SIOV-S20K140</text>
<text x="53.5" y="172">Farnell: 1837117, TME: 1.5KE200CA</text>
</g>
<g font-size="2.1" fill="#808080">
<text x="110.2" y="23.7">A1</text>
<text x="116" y="23.7">A2</text>
<text x="112.8" y="28.6" transform="rotate(-90 112.8 28.6)">G</text>
<text x="130.5" y="33.9">A1</text>
<text x="136.4" y="33.9">A2</text>
<text x="133.1" y="38.8" transform="rotate(-90 133.1 38.8)">G</text>
<text x="157.3" y="38.9">6</text>
<text x="174.4" y="38.9">1</text>
<text x="157.3" y="44">4</text>
<text x="174.4" y="44">2</text>
<text x="157.3" y="54.2">6</text>
<text x="174.4" y="54.2">1</text>
<text x="157.3" y="64.3">4</text>
<text x="174.4" y="64.3">2</text>
<text x="50.6" y="94.8">1</text>
<text x="72.9" y="97.4">7</text>
<text x="121.8" y="99.9">2</text>
<text x="125.6" y="101">SD</text>
<text x="142.2" y="101">BST</text>
<text x="149" y="99.9">16</text>
<text x="50.6" y="105">5</text>
<text x="72.9" y="102.4">9</text>
<text x="121.8" y="105">3</text>
<text x="125.6" y="106.1">VIN</text>
<text x="142.9" y="106.1">SW</text>
<text x="149" y="105">14</text>
<text x="120.6" y="110">10</text>
<text x="125.6" y="111.2">SS</text>
<text x="142" y="111.2">PRE</text>
<text x="149" y="110">15</text>
<text x="121.8" y="115.1">1</text>
<text x="125.6" y="116.2">VCC</text>
<text x="144.3" y="116.2">IS</text>
<text x="149" y="115.1">13</text>
<text x="121.8" y="125.3">8</text>
<text x="121.8" y="120.2">4</text>
<text x="125.6" y="121.3">SYNC</text>
<text x="141.8" y="121.3">OUT</text>
<text x="149" y="125.3">6</text>
<text x="149" y="120.2">11</text>
<text x="121.8" y="130.4">7</text>
<text x="125.6" y="131.5">RT</text>
<text x="125.6" y="126.4">RAMP</text>
<text x="139.9" y="131.5">COMP</text>
<text x="143.6" y="126.4">FB</text>
<text x="149" y="130.4">5</text>
<text x="121.8" y="135.4">9</text>
<text x="125.6" y="136.6">AGND</text>
<text x="140.2" y="136.6">PGND</text>
<text x="149" y="135.4">12*2</text>
</g>
<text font-size="2" fill="#800080" x="16.6" y="34.2">(e.g. Schurter 4303.6090)</text>
<g font-size="2" fill="#f0f">
<text x="241.5" y="56.6">Protective earth 1</text>
<text x="249.6" y="59.1">AC in1</text>
<text x="256.1" y="59.1">2</text>
<text x="248.3" y="64.2">AC out1</text>
<text x="249.6" y="61.7">AC in2</text>
<text x="256.1" y="61.7">3</text>
<text x="256.1" y="64.2">4</text>
<text x="248.3" y="66.7">AC out2</text>
<text x="256.1" y="66.7">5</text>
<text x="217.9" y="137.9">FAN_SENSE (Output) 5</text>
<text x="218.1" y="135.3">PWR_DIRECT (Input) 3</text>
<text x="234" y="132.8">Gnd 1</text>
<text x="245.8" y="135.2">4 PWR_SSTART (Input)</text>
<text x="245.8" y="137.7">6 FAN_PWM (Input)</text>
<text x="245.8" y="132.6">2 Gnd</text>
<text x="225.4" y="140.4">Sync (Output) 7</text>
<text x="234" y="142.9">Gnd 9</text>
<text x="245.8" y="140.2">8 +5V (Output)</text>
<text x="245.8" y="142.8">10 +5V (Output)</text>
</g>
<text font-size="2" fill="#808080" x="151" y="112.2">DFLS1100-7</text>
<g font-size="1.8" fill="#008080">
<text x="204.6" y="43.1">AUX_PWR_DIRECT</text>
<text x="203.3" y="63.4">AUX_PWR_SSTART</text>
<text x="88.7" y="67.9">AC_EARTH/7.1B</text>
<text x="88.3" y="90.7">VIN/7.3A</text>
</g>
<g font-size="1.8" fill="#808080">
<text x="90.3" y="100.9">(MLZ2012A2R2WT)</text>
<text x="174.1" y="99">SRU1038-101Y or DE1207-100</text>
</g>
</svg>
